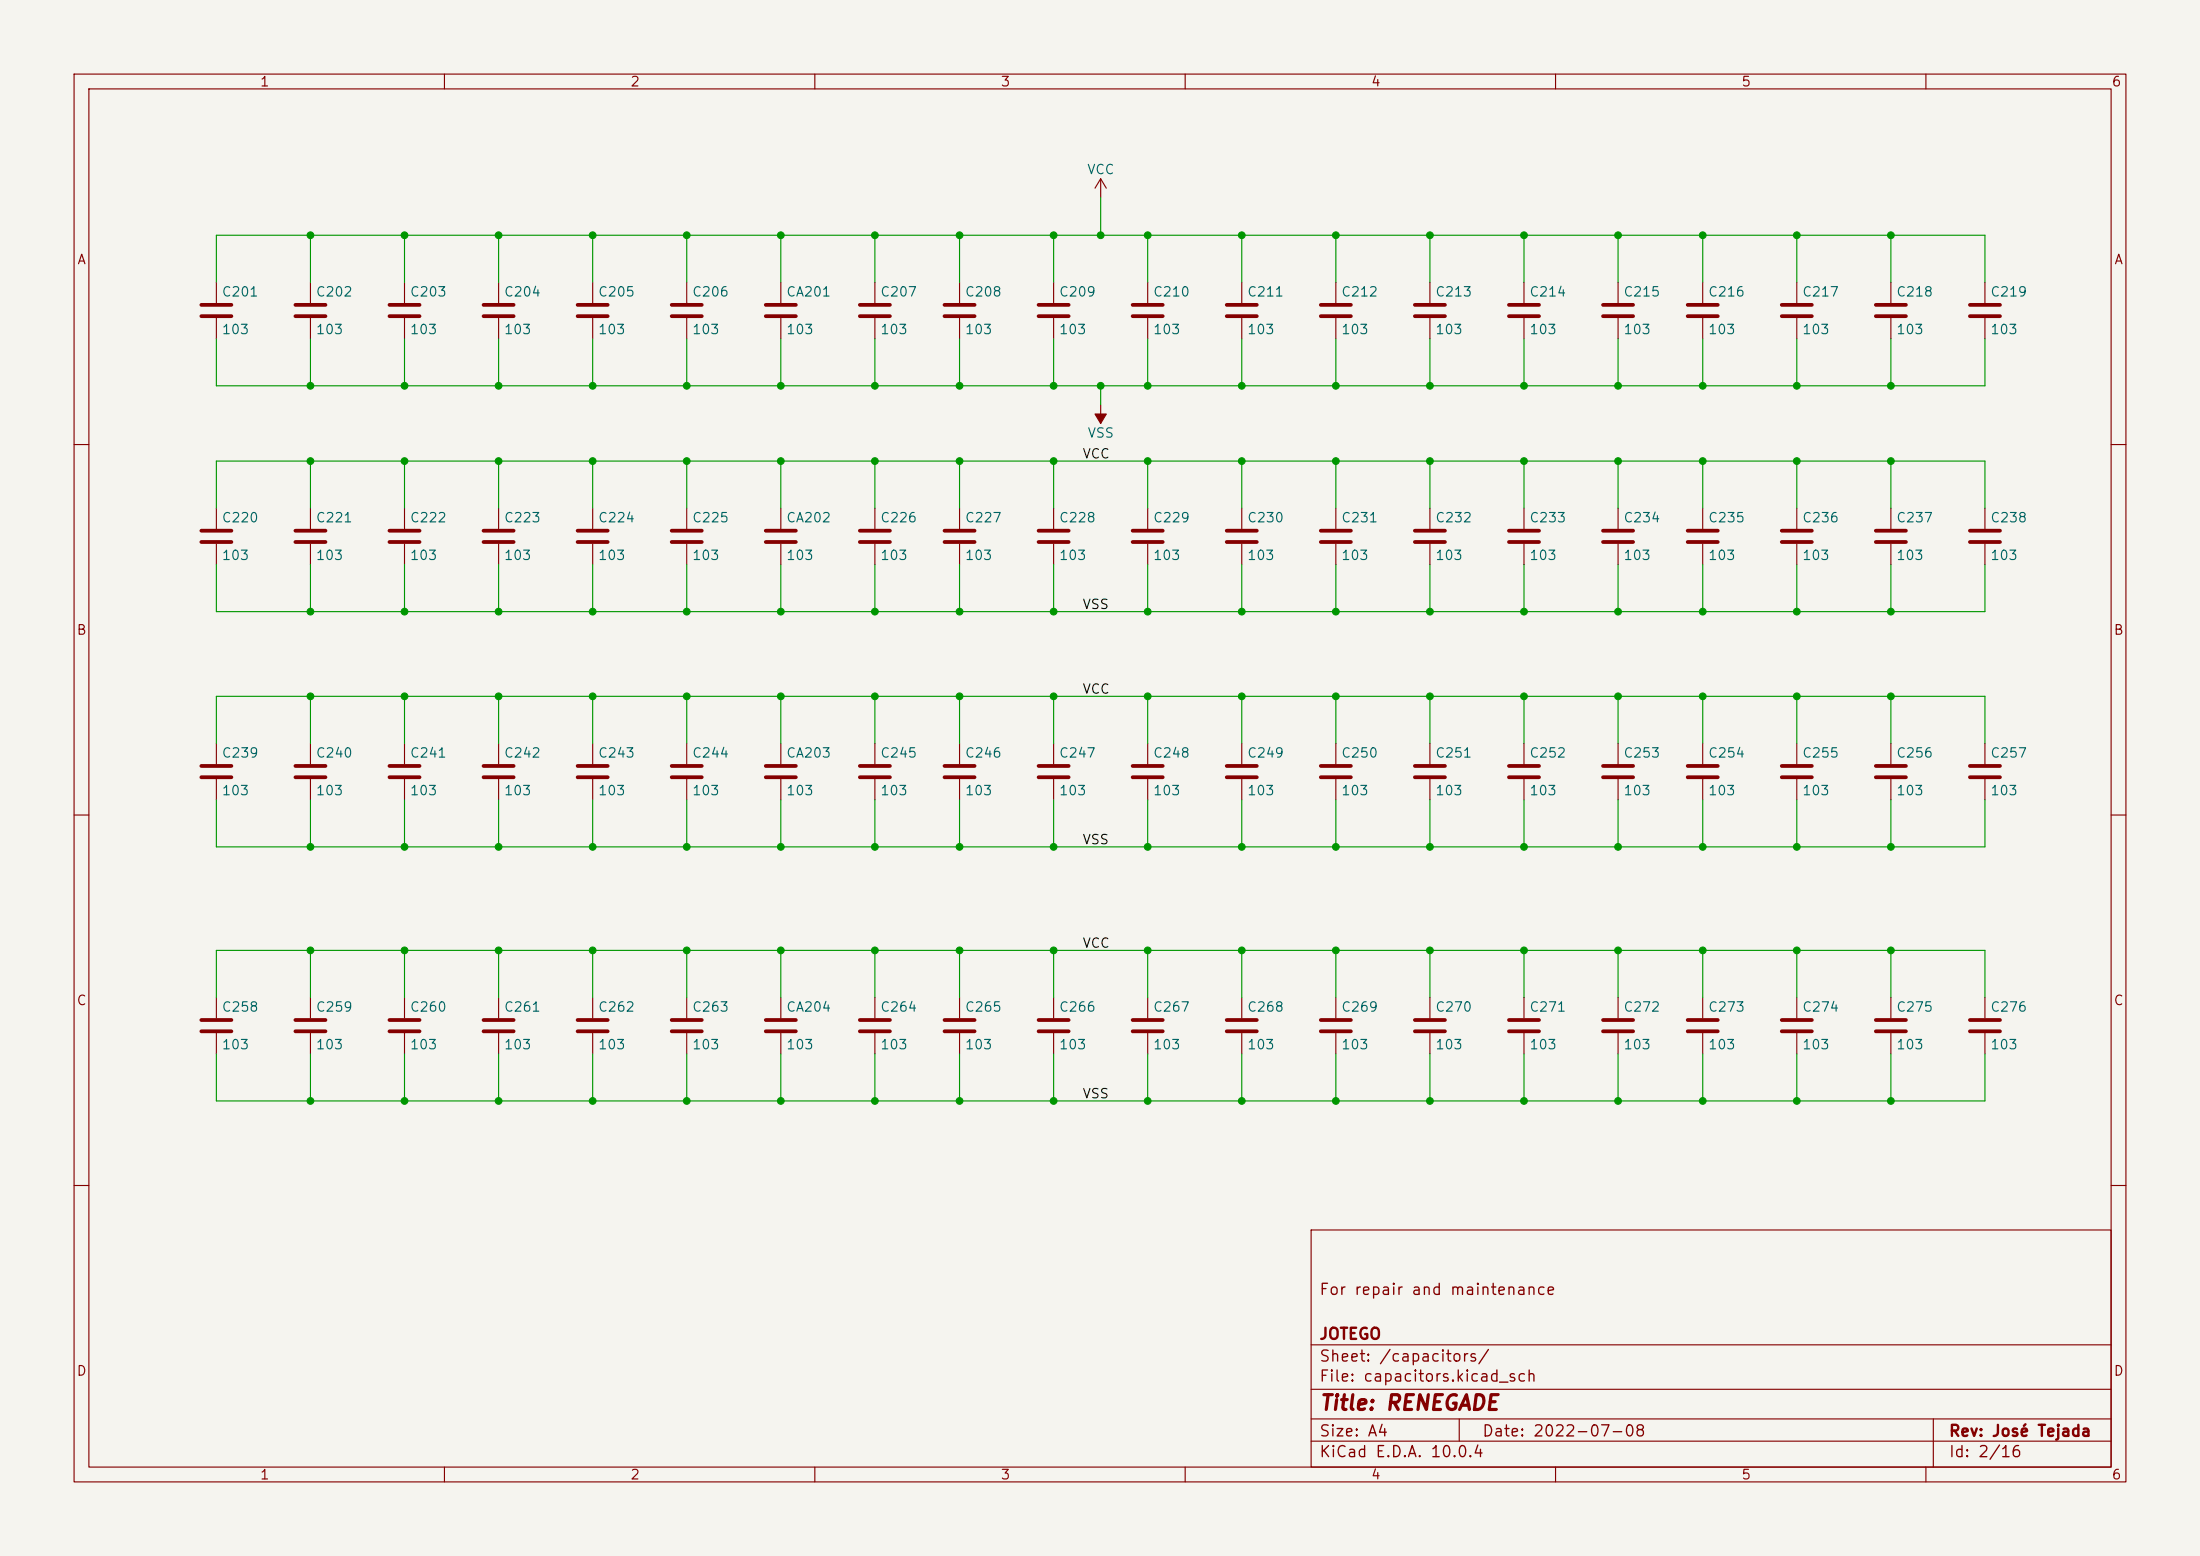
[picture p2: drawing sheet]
<svg xmlns="http://www.w3.org/2000/svg" width="297mm" height="210mm" viewBox="0 0 297 210" stroke-linecap="round" stroke-linejoin="round" font-family="sans-serif">
<path d="M0 0h297v210h-297z" fill="#f5f4ef" stroke="#f5f4ef" stroke-width=".14"/>
<g fill="none" stroke="#840000" stroke-width=".15">
<path d="M10 10h277v190h-277zM12 12h273v186h-273zM60 10v2M110 10v2M160 10v2M210 10v2M260 10v2M29.2 38.1v2.8M41.9 38.1v2.8M54.6 38.1v2.8M67.3 38.1v2.8M80 38.1v2.8"/>
<path d="M92.7 38.1v2.8M105.4 38.1v2.8M118.1 38.1v2.8M129.5 38.1v2.8M142.2 38.1v2.8M148.6 24.1v2.6M148.6 24.1l-.8 1.3M148.6 24.1l.8 1.3M154.9 38.1v2.8M167.6 38.1v2.8M180.3 38.1v2.8M193 38.1v2.8"/>
<path d="M205.7 38.1v2.8M218.4 38.1v2.8M229.9 38.1v2.8M242.6 38.1v2.8M255.3 38.1v2.8M268 38.1v2.8M29.2 42.9v2.8M41.9 42.9v2.8M54.6 42.9v2.8M67.3 42.9v2.8M80 42.9v2.8M92.7 42.9v2.8"/>
<path d="M105.4 42.9v2.8M118.1 42.9v2.8M129.5 42.9v2.8M142.2 42.9v2.8M148.6 54.6v2.6M154.9 42.9v2.8M167.6 42.9v2.8M180.3 42.9v2.8M193 42.9v2.8M205.7 42.9v2.8M218.4 42.9v2.8M229.9 42.9v2.8"/>
<path d="M242.6 42.9v2.8M255.3 42.9v2.8M268 42.9v2.8M10 60h2M29.2 68.6v2.8M29.2 73.4v2.8M41.9 68.6v2.8M41.9 73.4v2.8M54.6 68.6v2.8M54.6 73.4v2.8M67.3 68.6v2.8M67.3 73.4v2.8"/>
<path d="M80 68.6v2.8M80 73.4v2.8M92.7 68.6v2.8M92.7 73.4v2.8M105.4 68.6v2.8M105.4 73.4v2.8M118.1 68.6v2.8M118.1 73.4v2.8M129.5 68.6v2.8M129.5 73.4v2.8M142.2 68.6v2.8M142.2 73.4v2.8"/>
<path d="M154.9 68.6v2.8M154.9 73.4v2.8M167.6 68.6v2.8M167.6 73.4v2.8M180.3 68.6v2.8M180.3 73.4v2.8M193 68.6v2.8M193 73.4v2.8M205.7 68.6v2.8M205.7 73.4v2.8M218.4 68.6v2.8M218.4 73.4v2.8"/>
<path d="M229.9 68.6v2.8M229.9 73.4v2.8M242.6 68.6v2.8M242.6 73.4v2.8M255.3 68.6v2.8M255.3 73.4v2.8M268 68.6v2.8M268 73.4v2.8M285 60h2M10 110h2M29.2 100.3v2.8M29.2 105.2v2.8"/>
<path d="M41.9 100.3v2.8M41.9 105.2v2.8M54.6 100.3v2.8M54.6 105.2v2.8M67.3 100.3v2.8M67.3 105.2v2.8M80 100.3v2.8M80 105.2v2.8M92.7 100.3v2.8M92.7 105.2v2.8M105.4 100.3v2.8M105.4 105.2v2.8"/>
<path d="M118.1 100.3v2.8M118.1 105.2v2.8M129.5 100.3v2.8M129.5 105.2v2.8M142.2 100.3v2.8M142.2 105.2v2.8M154.9 100.3v2.8M154.9 105.2v2.8M167.6 100.3v2.8M167.6 105.2v2.8M180.3 100.3v2.8M180.3 105.2v2.8"/>
<path d="M193 100.3v2.8M193 105.2v2.8M205.7 100.3v2.8M205.7 105.2v2.8M218.4 100.3v2.8M218.4 105.2v2.8M229.9 100.3v2.8M229.9 105.2v2.8M242.6 100.3v2.8M242.6 105.2v2.8M255.3 100.3v2.8M255.3 105.2v2.8"/>
<path d="M268 100.3v2.8M268 105.2v2.8M285 110h2M29.2 134.6v2.8M29.2 139.4v2.8M41.9 134.6v2.8M41.9 139.4v2.8M54.6 134.6v2.8M54.6 139.4v2.8M67.3 134.6v2.8M67.3 139.4v2.8M80 134.6v2.8"/>
<path d="M80 139.4v2.8M92.7 134.6v2.8M92.7 139.4v2.8M105.4 134.6v2.8M105.4 139.4v2.8M118.1 134.6v2.8M118.1 139.4v2.8M129.5 134.6v2.8M129.5 139.4v2.8M142.2 134.6v2.8M142.2 139.4v2.8M154.9 134.6v2.8"/>
<path d="M154.9 139.4v2.8M167.6 134.6v2.8M167.6 139.4v2.8M180.3 134.6v2.8M180.3 139.4v2.8M193 134.6v2.8M193 139.4v2.8M205.7 134.6v2.8M205.7 139.4v2.8M218.4 134.6v2.8M218.4 139.4v2.8M229.9 134.6v2.8"/>
<path d="M229.9 139.4v2.8M242.6 134.6v2.8M242.6 139.4v2.8M255.3 134.6v2.8M255.3 139.4v2.8M268 134.6v2.8M268 139.4v2.8M10 160h2M177 166h108v32h-108zM285 160h2M60 198v2M110 198v2"/>
<path d="M160 198v2M177 194.5h108M177 191.5h108M177 187.5h108M177 181.5h108M197 191.5v3M210 198v2M260 198v2M261 191.5v6.5"/>
</g>
<g fill="none" stroke="#840000" stroke-width=".51">
<path d="M27.2 41.1h4M27.2 42.7h4M39.9 41.1h4M39.9 42.7h4M52.6 41.1h4M52.6 42.7h4M65.3 41.1h4M65.3 42.7h4M78 41.1h4M78 42.7h4M90.7 41.1h4M90.7 42.7h4"/>
<path d="M103.4 41.1h4M103.4 42.7h4M116.1 41.1h4M116.1 42.7h4M127.5 41.1h4.1M127.5 42.7h4.1M140.2 41.1h4.1M140.2 42.7h4.1M152.9 41.1h4.1M152.9 42.7h4.1M165.6 41.1h4.1M165.6 42.7h4.1"/>
<path d="M178.3 41.1h4.1M178.3 42.7h4.1M191 41.1h4.1M191 42.7h4.1M203.7 41.1h4.1M203.7 42.7h4.1M216.4 41.1h4.1M216.4 42.7h4.1M227.8 41.1h4.1M227.8 42.7h4.1M240.5 41.1h4.1M240.5 42.7h4.1"/>
<path d="M253.2 41.1h4.1M253.2 42.7h4.1M265.9 41.1h4.1M265.9 42.7h4.1M27.2 71.6h4M27.2 73.2h4M39.9 71.6h4M39.9 73.2h4M52.6 71.6h4M52.6 73.2h4M65.3 71.6h4M65.3 73.2h4"/>
<path d="M78 71.6h4M78 73.2h4M90.7 71.6h4M90.7 73.2h4M103.4 71.6h4M103.4 73.2h4M116.1 71.6h4M116.1 73.2h4M127.5 71.6h4.1M127.5 73.2h4.1M140.2 71.6h4.1M140.2 73.2h4.1"/>
<path d="M152.9 71.6h4.1M152.9 73.2h4.1M165.6 71.6h4.1M165.6 73.2h4.1M178.3 71.6h4.1M178.3 73.2h4.1M191 71.6h4.1M191 73.2h4.1M203.7 71.6h4.1M203.7 73.2h4.1M216.4 71.6h4.1M216.4 73.2h4.1"/>
<path d="M227.8 71.6h4.1M227.8 73.2h4.1M240.5 71.6h4.1M240.5 73.2h4.1M253.2 71.6h4.1M253.2 73.2h4.1M265.9 71.6h4.1M265.9 73.2h4.1M27.2 103.4h4M27.2 104.9h4M39.9 103.4h4M39.9 104.9h4"/>
<path d="M52.6 103.4h4M52.6 104.9h4M65.3 103.4h4M65.3 104.9h4M78 103.4h4M78 104.9h4M90.7 103.4h4M90.7 104.9h4M103.4 103.4h4M103.4 104.9h4M116.1 103.4h4M116.1 104.9h4"/>
<path d="M127.5 103.4h4.1M127.5 104.9h4.1M140.2 103.4h4.1M140.2 104.9h4.1M152.9 103.4h4.1M152.9 104.9h4.1M165.6 103.4h4.1M165.6 104.9h4.1M178.3 103.4h4.1M178.3 104.9h4.1M191 103.4h4.1M191 104.9h4.1"/>
<path d="M203.7 103.4h4.1M203.7 104.9h4.1M216.4 103.4h4.1M216.4 104.9h4.1M227.8 103.4h4.1M227.8 104.9h4.1M240.5 103.4h4.1M240.5 104.9h4.1M253.2 103.4h4.1M253.2 104.9h4.1M265.9 103.4h4.1M265.9 104.9h4.1"/>
<path d="M27.2 137.7h4M27.2 139.2h4M39.9 137.7h4M39.9 139.2h4M52.6 137.7h4M52.6 139.2h4M65.3 137.7h4M65.3 139.2h4M78 137.7h4M78 139.2h4M90.7 137.7h4M90.7 139.2h4"/>
<path d="M103.4 137.7h4M103.4 139.2h4M116.1 137.7h4M116.1 139.2h4M127.5 137.7h4.1M127.5 139.2h4.1M140.2 137.7h4.1M140.2 139.2h4.1M152.9 137.7h4.1M152.9 139.2h4.1M165.6 137.7h4.1M165.6 139.2h4.1"/>
<path d="M178.3 137.7h4.1M178.3 139.2h4.1M191 137.7h4.1M191 139.2h4.1M203.7 137.7h4.1M203.7 139.2h4.1M216.4 137.7h4.1M216.4 139.2h4.1M227.8 137.7h4.1M227.8 139.2h4.1M240.5 137.7h4.1M240.5 139.2h4.1"/>
<path d="M253.2 137.7h4.1M253.2 139.2h4.1M265.9 137.7h4.1M265.9 139.2h4.1"/>
</g>
<path d="M147.8 55.9h1.6l-.8 1.3z" fill="#840000" stroke="#840000" stroke-width=".15"/>
<g fill="none" stroke="#009600" stroke-width=".15">
<path d="M29.2 38.1v-6.3h238.8v6.3M41.9 31.8v6.3M54.6 31.8v6.3M67.3 31.8v6.3M80 31.8v6.3M92.7 31.8v6.3M105.4 31.8v6.3M118.1 31.8v6.3M129.5 31.8v6.3M142.2 31.8v6.3M148.6 26.7v5.1M154.9 31.8v6.3"/>
<path d="M167.6 31.8v6.3M180.3 31.8v6.3M193 31.8v6.3M205.7 31.8v6.3M218.4 31.8v6.3M229.9 31.8v6.3M242.6 31.8v6.3M255.3 31.8v6.3M29.2 45.7v6.4h238.8v-6.4M41.9 45.7v6.4M54.6 45.7v6.4M67.3 45.7v6.4"/>
<path d="M80 45.7v6.4M92.7 45.7v6.4M105.4 45.7v6.4M118.1 45.7v6.4M129.5 45.7v6.4M142.2 45.7v6.4M148.6 52.1v2.5M154.9 45.7v6.4M167.6 45.7v6.4M180.3 45.7v6.4M193 45.7v6.4M205.7 45.7v6.4"/>
<path d="M218.4 45.7v6.4M229.9 45.7v6.4M242.6 45.7v6.4M255.3 45.7v6.4M29.2 68.6v-6.4h238.8v6.4M29.2 76.2v6.4h238.8v-6.4M41.9 62.2v6.4M41.9 76.2v6.4M54.6 62.2v6.4M54.6 76.2v6.4M67.3 62.2v6.4M67.3 76.2v6.4"/>
<path d="M80 62.2v6.4M80 76.2v6.4M92.7 62.2v6.4M92.7 76.2v6.4M105.4 62.2v6.4M105.4 76.2v6.4M118.1 62.2v6.4M118.1 76.2v6.4M129.5 62.2v6.4M129.5 76.2v6.4M142.2 62.2v6.4M142.2 76.2v6.4"/>
<path d="M154.9 62.2v6.4M154.9 76.2v6.4M167.6 62.2v6.4M167.6 76.2v6.4M180.3 62.2v6.4M180.3 76.2v6.4M193 62.2v6.4M193 76.2v6.4M205.7 62.2v6.4M205.7 76.2v6.4M218.4 62.2v6.4M218.4 76.2v6.4"/>
<path d="M229.9 62.2v6.4M229.9 76.2v6.4M242.6 62.2v6.4M242.6 76.2v6.4M255.3 62.2v6.4M255.3 76.2v6.4M41.9 94v6.3M54.6 94v6.3M67.3 94v6.3M80 94v6.3M92.7 94v6.3M105.4 94v6.3"/>
<path d="M118.1 94v6.3M129.5 94v6.3M142.2 94v6.3M154.9 94v6.3M167.6 94v6.3M180.3 94v6.3M193 94v6.3M205.7 94v6.3M218.4 94v6.3M229.9 94v6.3M242.6 94v6.3M255.3 94v6.3"/>
<path d="M29.2 108v6.3h238.8v-6.3M29.2 100.3v-6.3h238.8v6.3M41.9 108v6.3M54.6 108v6.3M67.3 108v6.3M80 108v6.3M92.7 108v6.3M105.4 108v6.3M118.1 108v6.3M129.5 108v6.3M142.2 108v6.3M154.9 108v6.3"/>
<path d="M167.6 108v6.3M180.3 108v6.3M193 108v6.3M205.7 108v6.3M218.4 108v6.3M229.9 108v6.3M242.6 108v6.3M255.3 108v6.3M29.2 134.6v-6.3h238.8v6.3M41.9 128.3v6.3M54.6 128.3v6.3M67.3 128.3v6.3"/>
<path d="M80 128.3v6.3M92.7 128.3v6.3M105.4 128.3v6.3M118.1 128.3v6.3M129.5 128.3v6.3M142.2 128.3v6.3M154.9 128.3v6.3M167.6 128.3v6.3M180.3 128.3v6.3M193 128.3v6.3M205.7 128.3v6.3M218.4 128.3v6.3"/>
<path d="M229.9 128.3v6.3M242.6 128.3v6.3M255.3 128.3v6.3M29.2 142.2v6.4h238.8v-6.4M41.9 142.2v6.4M54.6 142.2v6.4M67.3 142.2v6.4M80 142.2v6.4M92.7 142.2v6.4M105.4 142.2v6.4M118.1 142.2v6.4M129.5 142.2v6.4"/>
<path d="M142.2 142.2v6.4M154.9 142.2v6.4M167.6 142.2v6.4M180.3 142.2v6.4M193 142.2v6.4M205.7 142.2v6.4M218.4 142.2v6.4M229.9 142.2v6.4M242.6 142.2v6.4M255.3 142.2v6.4"/>
</g>
<g fill="#009600" stroke="#009600" stroke-width=".14">
<circle cx="67.3" cy="82.6" r=".46"/>
<circle cx="67.3" cy="94" r=".46"/>
<circle cx="80" cy="82.6" r=".46"/>
<circle cx="54.6" cy="82.6" r=".46"/>
<circle cx="80" cy="94" r=".46"/>
<circle cx="67.3" cy="52.1" r=".46"/>
<circle cx="80" cy="62.2" r=".46"/>
<circle cx="92.7" cy="52.1" r=".46"/>
<circle cx="67.3" cy="62.2" r=".46"/>
<circle cx="80" cy="52.1" r=".46"/>
<circle cx="105.4" cy="62.2" r=".46"/>
<circle cx="92.7" cy="62.2" r=".46"/>
<circle cx="105.4" cy="52.1" r=".46"/>
<circle cx="80" cy="31.8" r=".46"/>
<circle cx="67.3" cy="31.8" r=".46"/>
<circle cx="105.4" cy="94" r=".46"/>
<circle cx="105.4" cy="114.3" r=".46"/>
<circle cx="105.4" cy="128.3" r=".46"/>
<circle cx="118.1" cy="114.3" r=".46"/>
<circle cx="118.1" cy="128.3" r=".46"/>
<circle cx="105.4" cy="148.6" r=".46"/>
<circle cx="118.1" cy="148.6" r=".46"/>
<circle cx="92.7" cy="148.6" r=".46"/>
<circle cx="92.7" cy="128.3" r=".46"/>
<circle cx="92.7" cy="114.3" r=".46"/>
<circle cx="92.7" cy="94" r=".46"/>
<circle cx="167.6" cy="82.6" r=".46"/>
<circle cx="167.6" cy="62.2" r=".46"/>
<circle cx="142.2" cy="52.1" r=".46"/>
<circle cx="129.5" cy="52.1" r=".46"/>
<circle cx="129.5" cy="31.8" r=".46"/>
<circle cx="129.5" cy="82.6" r=".46"/>
<circle cx="142.2" cy="62.2" r=".46"/>
<circle cx="142.2" cy="82.6" r=".46"/>
<circle cx="142.2" cy="31.8" r=".46"/>
<circle cx="148.6" cy="31.8" r=".46"/>
<circle cx="148.6" cy="52.1" r=".46"/>
<circle cx="167.6" cy="31.8" r=".46"/>
<circle cx="54.6" cy="114.3" r=".46"/>
<circle cx="67.3" cy="114.3" r=".46"/>
<circle cx="41.9" cy="94" r=".46"/>
<circle cx="54.6" cy="94" r=".46"/>
<circle cx="80" cy="114.3" r=".46"/>
<circle cx="41.9" cy="114.3" r=".46"/>
<circle cx="118.1" cy="94" r=".46"/>
<circle cx="129.5" cy="94" r=".46"/>
<circle cx="142.2" cy="148.6" r=".46"/>
<circle cx="129.5" cy="148.6" r=".46"/>
<circle cx="129.5" cy="114.3" r=".46"/>
<circle cx="129.5" cy="128.3" r=".46"/>
<circle cx="142.2" cy="128.3" r=".46"/>
<circle cx="142.2" cy="94" r=".46"/>
<circle cx="142.2" cy="114.3" r=".46"/>
<circle cx="105.4" cy="31.8" r=".46"/>
<circle cx="118.1" cy="31.8" r=".46"/>
<circle cx="118.1" cy="52.1" r=".46"/>
<circle cx="118.1" cy="82.6" r=".46"/>
<circle cx="118.1" cy="62.2" r=".46"/>
<circle cx="105.4" cy="82.6" r=".46"/>
<circle cx="129.5" cy="62.2" r=".46"/>
<circle cx="92.7" cy="82.6" r=".46"/>
<circle cx="92.7" cy="31.8" r=".46"/>
<circle cx="41.9" cy="31.8" r=".46"/>
<circle cx="54.6" cy="31.8" r=".46"/>
<circle cx="41.9" cy="62.2" r=".46"/>
<circle cx="54.6" cy="52.1" r=".46"/>
<circle cx="41.9" cy="82.6" r=".46"/>
<circle cx="41.9" cy="52.1" r=".46"/>
<circle cx="54.6" cy="62.2" r=".46"/>
<circle cx="54.6" cy="148.6" r=".46"/>
<circle cx="67.3" cy="148.6" r=".46"/>
<circle cx="54.6" cy="128.3" r=".46"/>
<circle cx="41.9" cy="128.3" r=".46"/>
<circle cx="80" cy="148.6" r=".46"/>
<circle cx="80" cy="128.3" r=".46"/>
<circle cx="67.3" cy="128.3" r=".46"/>
<circle cx="41.9" cy="148.6" r=".46"/>
<circle cx="193" cy="31.8" r=".46"/>
<circle cx="205.7" cy="31.8" r=".46"/>
<circle cx="229.9" cy="52.1" r=".46"/>
<circle cx="242.6" cy="52.1" r=".46"/>
<circle cx="255.3" cy="31.8" r=".46"/>
<circle cx="242.6" cy="31.8" r=".46"/>
<circle cx="242.6" cy="62.2" r=".46"/>
<circle cx="229.9" cy="31.8" r=".46"/>
<circle cx="255.3" cy="52.1" r=".46"/>
<circle cx="255.3" cy="62.2" r=".46"/>
<circle cx="218.4" cy="52.1" r=".46"/>
<circle cx="218.4" cy="31.8" r=".46"/>
<circle cx="242.6" cy="148.6" r=".46"/>
<circle cx="242.6" cy="128.3" r=".46"/>
<circle cx="255.3" cy="128.3" r=".46"/>
<circle cx="205.7" cy="148.6" r=".46"/>
<circle cx="218.4" cy="148.6" r=".46"/>
<circle cx="218.4" cy="114.3" r=".46"/>
<circle cx="229.9" cy="128.3" r=".46"/>
<circle cx="229.9" cy="114.3" r=".46"/>
<circle cx="218.4" cy="128.3" r=".46"/>
<circle cx="255.3" cy="148.6" r=".46"/>
<circle cx="205.7" cy="128.3" r=".46"/>
<circle cx="205.7" cy="114.3" r=".46"/>
<circle cx="229.9" cy="148.6" r=".46"/>
<circle cx="205.7" cy="62.2" r=".46"/>
<circle cx="205.7" cy="52.1" r=".46"/>
<circle cx="205.7" cy="82.6" r=".46"/>
<circle cx="205.7" cy="94" r=".46"/>
<circle cx="218.4" cy="82.6" r=".46"/>
<circle cx="154.9" cy="94" r=".46"/>
<circle cx="193" cy="52.1" r=".46"/>
<circle cx="193" cy="62.2" r=".46"/>
<circle cx="180.3" cy="62.2" r=".46"/>
<circle cx="180.3" cy="128.3" r=".46"/>
<circle cx="154.9" cy="148.6" r=".46"/>
<circle cx="167.6" cy="148.6" r=".46"/>
<circle cx="193" cy="148.6" r=".46"/>
<circle cx="180.3" cy="148.6" r=".46"/>
<circle cx="193" cy="128.3" r=".46"/>
<circle cx="218.4" cy="62.2" r=".46"/>
<circle cx="229.9" cy="62.2" r=".46"/>
<circle cx="242.6" cy="82.6" r=".46"/>
<circle cx="229.9" cy="82.6" r=".46"/>
<circle cx="218.4" cy="94" r=".46"/>
<circle cx="229.9" cy="94" r=".46"/>
<circle cx="242.6" cy="114.3" r=".46"/>
<circle cx="242.6" cy="94" r=".46"/>
<circle cx="255.3" cy="94" r=".46"/>
<circle cx="255.3" cy="82.6" r=".46"/>
<circle cx="255.3" cy="114.3" r=".46"/>
<circle cx="180.3" cy="82.6" r=".46"/>
<circle cx="193" cy="82.6" r=".46"/>
<circle cx="193" cy="94" r=".46"/>
<circle cx="180.3" cy="94" r=".46"/>
<circle cx="167.6" cy="128.3" r=".46"/>
<circle cx="154.9" cy="128.3" r=".46"/>
<circle cx="154.9" cy="114.3" r=".46"/>
<circle cx="180.3" cy="114.3" r=".46"/>
<circle cx="193" cy="114.3" r=".46"/>
<circle cx="167.6" cy="114.3" r=".46"/>
<circle cx="167.6" cy="94" r=".46"/>
<circle cx="167.6" cy="52.1" r=".46"/>
<circle cx="180.3" cy="52.1" r=".46"/>
<circle cx="154.9" cy="31.8" r=".46"/>
<circle cx="154.9" cy="62.2" r=".46"/>
<circle cx="154.9" cy="82.6" r=".46"/>
<circle cx="154.9" cy="52.1" r=".46"/>
<circle cx="180.3" cy="31.8" r=".46"/>
</g>
<text font-size="2" fill="#840000" x="178" y="190.8">Title: RENEGADE</text>
<g font-size="1.5" fill="#840000">
<text x="178" y="175.2">For repair and maintenance</text>
<text x="178" y="184.2">Sheet: /capacitors/</text>
<text x="178" y="181.2">JOTEGO</text>
<text x="178" y="186.9">File: capacitors.kicad_sch</text>
<text x="178" y="197.1">KiCad E.D.A. 10.0.4</text>
<text x="178" y="194.3">Size: A4</text>
<text x="200" y="194.3">Date: 2022-07-08</text>
<text x="263" y="194.3">Rev: José Tejada</text>
<text x="263" y="197.1">Id: 2/16</text>
</g>
<g font-size="1.3" fill="#840000">
<text x="35" y="12">1</text>
<text x="85" y="12">2</text>
<text x="135" y="12">3</text>
<text x="185" y="12">4</text>
<text x="235" y="12">5</text>
<text x="285" y="12">6</text>
<text x="10.3" y="36">A</text>
<text x="285.3" y="36">A</text>
<text x="10.3" y="86">B</text>
<text x="285.3" y="86">B</text>
<text x="10.3" y="136">C</text>
<text x="285.3" y="136">C</text>
<text x="10.3" y="186">D</text>
<text x="285.3" y="186">D</text>
<text x="35" y="200">1</text>
<text x="85" y="200">2</text>
<text x="135" y="200">3</text>
<text x="185" y="200">4</text>
<text x="235" y="200">5</text>
<text x="285" y="200">6</text>
</g>
<g font-size="1.3" fill="#006464">
<text x="146.7" y="23.8">VCC</text>
<text x="29.9" y="40.3">C201</text>
<text x="42.6" y="40.3">C202</text>
<text x="55.3" y="40.3">C203</text>
<text x="68" y="40.3">C204</text>
<text x="80.7" y="40.3">C205</text>
<text x="93.4" y="40.3">C206</text>
<text x="106.1" y="40.3">CA201</text>
<text x="118.8" y="40.3">C207</text>
<text x="130.2" y="40.3">C208</text>
<text x="142.9" y="40.3">C209</text>
<text x="155.6" y="40.3">C210</text>
<text x="168.3" y="40.3">C211</text>
<text x="181" y="40.3">C212</text>
<text x="193.7" y="40.3">C213</text>
<text x="206.4" y="40.3">C214</text>
<text x="219.1" y="40.3">C215</text>
<text x="230.5" y="40.3">C216</text>
<text x="243.2" y="40.3">C217</text>
<text x="255.9" y="40.3">C218</text>
<text x="268.6" y="40.3">C219</text>
<text x="29.9" y="45.4">103</text>
<text x="42.6" y="45.4">103</text>
<text x="55.3" y="45.4">103</text>
<text x="68" y="45.4">103</text>
<text x="80.7" y="45.4">103</text>
<text x="93.4" y="45.4">103</text>
<text x="106.1" y="45.4">103</text>
<text x="118.8" y="45.4">103</text>
<text x="130.2" y="45.4">103</text>
<text x="142.9" y="45.4">103</text>
<text x="155.6" y="45.4">103</text>
<text x="168.3" y="45.4">103</text>
<text x="181" y="45.4">103</text>
<text x="193.7" y="45.4">103</text>
<text x="206.4" y="45.4">103</text>
<text x="219.1" y="45.4">103</text>
<text x="230.5" y="45.4">103</text>
<text x="243.2" y="45.4">103</text>
<text x="255.9" y="45.4">103</text>
<text x="268.6" y="45.4">103</text>
<text x="146.7" y="59.4">VSS</text>
<text x="29.9" y="70.8">C220</text>
<text x="42.6" y="70.8">C221</text>
<text x="55.3" y="70.8">C222</text>
<text x="68" y="70.8">C223</text>
<text x="80.7" y="70.8">C224</text>
<text x="93.4" y="70.8">C225</text>
<text x="106.1" y="70.8">CA202</text>
<text x="118.8" y="70.8">C226</text>
<text x="130.2" y="70.8">C227</text>
<text x="142.9" y="70.8">C228</text>
<text x="155.6" y="70.8">C229</text>
<text x="168.3" y="70.8">C230</text>
<text x="181" y="70.8">C231</text>
<text x="193.7" y="70.8">C232</text>
<text x="206.4" y="70.8">C233</text>
<text x="219.1" y="70.8">C234</text>
<text x="230.5" y="70.8">C235</text>
<text x="243.2" y="70.8">C236</text>
<text x="255.9" y="70.8">C237</text>
<text x="268.6" y="70.8">C238</text>
<text x="29.9" y="75.9">103</text>
<text x="42.6" y="75.9">103</text>
<text x="55.3" y="75.9">103</text>
<text x="68" y="75.9">103</text>
<text x="80.7" y="75.9">103</text>
<text x="93.4" y="75.9">103</text>
<text x="106.1" y="75.9">103</text>
<text x="118.8" y="75.9">103</text>
<text x="130.2" y="75.9">103</text>
<text x="142.9" y="75.9">103</text>
<text x="155.6" y="75.9">103</text>
<text x="168.3" y="75.9">103</text>
<text x="181" y="75.9">103</text>
<text x="193.7" y="75.9">103</text>
<text x="206.4" y="75.9">103</text>
<text x="219.1" y="75.9">103</text>
<text x="230.5" y="75.9">103</text>
<text x="243.2" y="75.9">103</text>
<text x="255.9" y="75.9">103</text>
<text x="268.6" y="75.9">103</text>
<text x="29.9" y="102.6">C239</text>
<text x="29.9" y="107.7">103</text>
<text x="42.6" y="102.6">C240</text>
<text x="42.6" y="107.7">103</text>
<text x="55.3" y="102.6">C241</text>
<text x="55.3" y="107.7">103</text>
<text x="68" y="102.6">C242</text>
<text x="68" y="107.7">103</text>
<text x="80.7" y="102.6">C243</text>
<text x="80.7" y="107.7">103</text>
<text x="93.4" y="102.6">C244</text>
<text x="93.4" y="107.7">103</text>
<text x="106.1" y="102.6">CA203</text>
<text x="106.1" y="107.7">103</text>
<text x="118.8" y="102.6">C245</text>
<text x="118.8" y="107.7">103</text>
<text x="130.2" y="102.6">C246</text>
<text x="130.2" y="107.7">103</text>
<text x="142.9" y="102.6">C247</text>
<text x="142.9" y="107.7">103</text>
<text x="155.6" y="102.6">C248</text>
<text x="155.6" y="107.7">103</text>
<text x="168.3" y="102.6">C249</text>
<text x="168.3" y="107.7">103</text>
<text x="181" y="102.6">C250</text>
<text x="181" y="107.7">103</text>
<text x="193.7" y="102.6">C251</text>
<text x="193.7" y="107.7">103</text>
<text x="206.4" y="102.6">C252</text>
<text x="206.4" y="107.7">103</text>
<text x="219.1" y="102.6">C253</text>
<text x="219.1" y="107.7">103</text>
<text x="230.5" y="102.6">C254</text>
<text x="230.5" y="107.7">103</text>
<text x="243.2" y="102.6">C255</text>
<text x="243.2" y="107.7">103</text>
<text x="255.9" y="102.6">C256</text>
<text x="255.9" y="107.7">103</text>
<text x="268.6" y="102.6">C257</text>
<text x="268.6" y="107.7">103</text>
<text x="29.9" y="136.9">C258</text>
<text x="42.6" y="136.9">C259</text>
<text x="55.3" y="136.9">C260</text>
<text x="68" y="136.9">C261</text>
<text x="80.7" y="136.9">C262</text>
<text x="93.4" y="136.9">C263</text>
<text x="106.1" y="136.9">CA204</text>
<text x="118.8" y="136.9">C264</text>
<text x="130.2" y="136.9">C265</text>
<text x="142.9" y="136.9">C266</text>
<text x="155.6" y="136.9">C267</text>
<text x="168.3" y="136.9">C268</text>
<text x="181" y="136.9">C269</text>
<text x="193.7" y="136.9">C270</text>
<text x="206.4" y="136.9">C271</text>
<text x="219.1" y="136.9">C272</text>
<text x="230.5" y="136.9">C273</text>
<text x="243.2" y="136.9">C274</text>
<text x="255.9" y="136.9">C275</text>
<text x="268.6" y="136.9">C276</text>
<text x="29.9" y="141.9">103</text>
<text x="42.6" y="141.9">103</text>
<text x="55.3" y="141.9">103</text>
<text x="68" y="141.9">103</text>
<text x="80.7" y="141.9">103</text>
<text x="93.4" y="141.9">103</text>
<text x="106.1" y="141.9">103</text>
<text x="118.8" y="141.9">103</text>
<text x="130.2" y="141.9">103</text>
<text x="142.9" y="141.9">103</text>
<text x="155.6" y="141.9">103</text>
<text x="168.3" y="141.9">103</text>
<text x="181" y="141.9">103</text>
<text x="193.7" y="141.9">103</text>
<text x="206.4" y="141.9">103</text>
<text x="219.1" y="141.9">103</text>
<text x="230.5" y="141.9">103</text>
<text x="243.2" y="141.9">103</text>
<text x="255.9" y="141.9">103</text>
<text x="268.6" y="141.9">103</text>
</g>
<g font-size="1.3" fill="#0f0f0f">
<text x="146" y="62.2">VCC</text>
<text x="146" y="82.5">VSS</text>
<text x="146" y="93.9">VCC</text>
<text x="146" y="114.3">VSS</text>
<text x="146" y="128.2">VCC</text>
<text x="146" y="148.6">VSS</text>
</g>
</svg>
